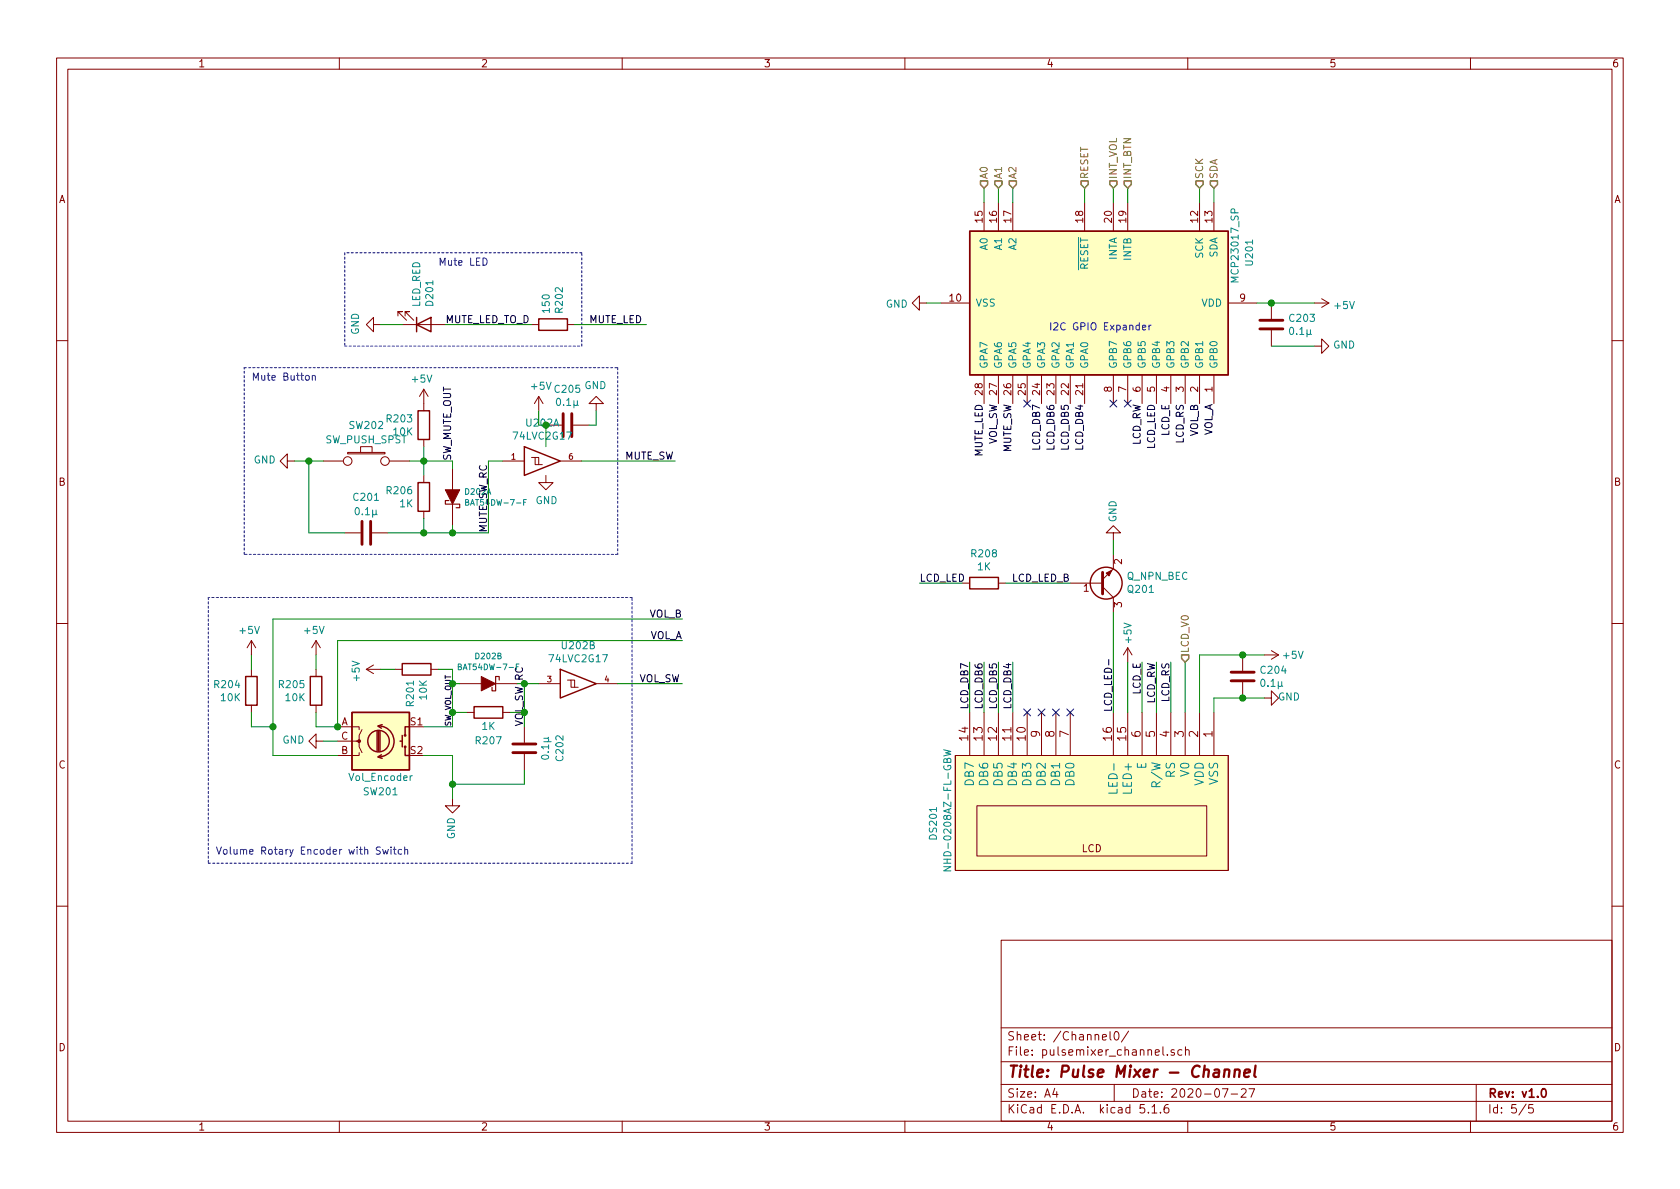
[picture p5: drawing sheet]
<svg xmlns="http://www.w3.org/2000/svg" width="297mm" height="210mm" viewBox="0 0 297 210" stroke-linecap="round" stroke-linejoin="round" font-family="sans-serif">
<g fill="none" stroke="#840000" stroke-width=".18">
<path d="M10 10.3h277v189.9h-277zM12 12.2h273v186.1h-273zM60 10.3v1.9M110 10.3v1.9M160 10.3v1.9M210 10.3v1.9M260 10.3v1.9M174 35.8v5.1M176.5 35.8v5.1M179.1 35.8v5.1M191.8 35.8v5.1M196.8 35.8v5.1"/>
<path d="M199.4 35.8v5.1M212.1 35.8v5.1M214.6 35.8v5.1M66 57.4v1.3l-1.2-1.3 1.2-1.3v1.3h1.3M70.4 55.9v-.8h.7h-.7l1.5 1.5M71.1 57.4h7.6M71.6 55.9v-.8h.8h-.8l1.6 1.5M94 57.4h1.2M100.3 57.4h1.3M162.6 53.6v-1.3l-1.3 1.3 1.3 1.3v-1.3h1.2M166.4 53.6h5M217.2 53.6h5"/>
<path d="M224.8 53.6v2.8M224.8 58.4v2.8M232.4 53.6h2.5M233.7 52.8l1.2 .8M234.9 53.6l-1.2 .8M10 60.2h2M74.9 68.8v3.8M74.9 77.7v1.3M74.9 68.8l.8 1.3M74.9 68.8l-.7 1.3M95.2 70.1l-.7 1.3M95.2 70.1v2.5"/>
<path d="M95.2 70.1l.8 1.3M96.5 75.2h2.8M101.3 75.2h2.8M105.4 71.4h1.3l-1.3-1.3-1.3 1.3h1.3v1.2M174 66.3v5.1M176.5 66.3v5.1M179.1 66.3v5.1M181.6 66.3v5.1M184.1 66.3v5.1M186.7 66.3v5.1M189.2 66.3v5.1M191.8 66.3v5.1"/>
<path d="M196.8 66.3v5.1M199.4 66.3v5.1M201.9 66.3v5.1M204.5 66.3v5.1M207 66.3v5.1M209.5 66.3v5.1M212.1 66.3v5.1M214.6 66.3v5.1M232.4 61.2h1.3v-1.3l1.2 1.3-1.2 1.3v-1.3M285 60.2h2M50.8 81.5v1.3l-1.3-1.3 1.3-1.2v1.2h1.3M57.1 81.5h3.6"/>
<path d="M61 94.2h2.8M61.5 80h6.6v.3h-6.6zM63.8 80v-1h2v1M65.8 94.2h2.8M68.8 81.5h3.6M74.9 84.1v1.2M74.9 90.4v1.3M80 82.8v3.8M80 89.1v3.9M88.9 81.5h3.8M94 80.9h.6v1.3h1.3M94.6 80.9h.6v1.3"/>
<path d="M96.5 84.1v1.2h1.3l-1.3 1.3-1.3-1.3h1.3M99.1 81.5h3.8M196.8 94.2h1.3l-1.3-1.2-1.2 1.2h1.2v1.3M196.8 98v2.6l-1.9 1.9M10 110.3h2M44.4 113.3v2.5M44.4 118.4v1.2M44.4 113.3l.8 1.2M44.4 113.3l-.7 1.2M55.9 113.3v2.5M55.9 118.4v1.2M55.9 113.3l.7 1.2"/>
<path d="M55.9 113.3l-.8 1.2M64.8 118.4h2.5M64.8 118.4l1.2 .7M66 117.6l-1.2 .8M69.8 118.4h1.3M76.2 118.4h1.3M170.2 103.1h1.2M176.5 103.1h1.3M189.2 103.1h5.7M194.9 103.8l1.9 1.9v2.5M199.4 114.5l-.8 1.3M199.4 114.5v2.6"/>
<path d="M199.4 114.5l.8 1.3M219.7 115.8v2.8M223.5 115.8h2.6M224.8 115.1l1.3 .7M226.1 115.8l-1.3 .8M285 110.3h2M44.4 124.7v1.3M55.9 131.1v1.2l-1.3-1.2 1.3-1.3v1.3h1.2M55.9 124.7v1.3M59.7 128.5h3.8v.5M59.7 131.1h3.8v1l.5 1M63.5 133.1v.5h-3.8"/>
<path d="M64 129l-.5 1v1.1h-.5M81.3 120.9h3.8M82.5 126h1.3M87.6 120.9h3.8M88.9 126h1.3M92.7 128.5v2.8M92.7 133.3v2.8M95.2 120.9h3.9M100.3 120.3h.7v1.2h1.2M101 120.3h.6v1.2M105.4 120.9h3.8M168.9 133.6h48.3v20.3h-48.3z"/>
<path d="M171.4 126v7.6M174 126v7.6M176.5 126v7.6M179.1 126v7.6M181.6 126v7.6M184.1 126v7.6M186.7 126v7.6M189.2 126v7.6M196.8 126v7.6M199.4 126v7.6M201.9 126v7.6M204.5 126v7.6"/>
<path d="M207 126v7.6M209.5 126v7.6M212.1 126v7.6M214.6 126v7.6M219.7 120.6v2.8M223.5 123.4h1.3v-1.2l1.3 1.2-1.3 1.3v-1.3M80 141.2v1.3h-1.3l1.3 1.3 1.3-1.3h-1.3M172.7 142.5h40.7v8.9h-40.7zM10 160.2h2M177 166.3h108v32h-108zM285 160.2h2M60 198.3v1.9"/>
<path d="M110 198.3v1.9M160 198.3v1.9M177 194.8h108M177 191.8h108M177 187.8h108M177 181.8h108M186.5 192.5l-.4 1h1M186.8 193v1M194.9 183.4l.7-.1v-.3l-.5-.1-.2 .2 .1 .7h.6M196.3 182.4v1.3l.2 .2M197 191.8v3M197.2 182.5l.1-.1a.8 .8 0 0 1 .6 .8 .8 .8 0 0 1-.6 .7 1 1 0 0 1-.1-1.4z"/>
<path d="M199.5 182.3l-1.2 2M202.3 195.3h-.7l-.1 .7 .3-.1 .5 .1 .1 .2-.1 .5-.2 .1-.6-.1M203 196.7v.1M203.7 195.8l.4-.5v1.5M203.7 196.8h.8M205.2 196.7v.1M205.6 185.1v1.3l.2 .2M206.4 186.5v.1M206.6 195.3a.62 .62 0 0 0-.8 .7l.1 .7 .2 .1 .5-.1 .1-.5-.1-.2-.5-.1-.3 .3M207.6 185.7a.37 .37 0 0 0-.6 .1l.1 .2 .5 .2 .1 .1-.2 .3-.5-.1M209 185.7l-.5-.1-.2 .3v.6l.2 .1 .5-.1M209.6 185.7h.1a.37 .37 0 0 1 .6 .1v.8"/>
<path d="M209.6 185.1v1.5M210 198.3v1.9M216.1 192.5h1l-.6 1.5M217.7 193.5h1.1M219.5 192.7l.2-.2h.3l.3 .2v.3v.2l-.9 .8h.9M220.8 192.5h1l-.6 1.5M260 198.3v1.9M261 191.8v6.5M269.8 195.2l-1.2 2M271 195.3h-.7v.7l.2-.1 .5 .1 .1 .2-.1 .5-.2 .1-.5-.1"/>
<circle cx="61.5" cy="81.5" r=".76"/>
<circle cx="68.1" cy="81.5" r=".76"/>
</g>
<path d="M272.7 192.7l.2-.2a.81 .81 0 0 1 .6 .6 .81 .81 0 0 1-.3 .8l-.2 .1a.79 .79 0 0 1-.3-1.3z" fill="none" stroke="#840000" stroke-width=".3"/>
<path d="M216.5 189.3a.5 .5 0 0 1 .9 .1l-.2 1M216.6 189.1l-.2 1.3M218.3 189.3a.52 .52 0 0 1 .9 .1l-.1 1M218.4 189.1l-.2 1.3M220 189.8l1-.2v-.4l-.6-.1-.3 .3-.1 .9 .2 .1 .6-.1M222 188.4l-.2 1.8 .2 .2" fill="none" stroke="#840000" stroke-width=".41"/>
<path d="M222.8 58.2h4M222.8 56.6h4M99.6 73.1v4.1M101.1 73.1v4.1M64 92.2v4.1M65.5 92.2v4.1M194.9 101.2v3.8M217.7 118.9h4M90.7 131.6h4M90.7 133.1h4M217.7 120.4h4" fill="none" stroke="#840000" stroke-width=".51"/>
<g fill="#ffffc2" stroke="#ffffc2" stroke-width=".18">
<path d="M171.4 40.9h45.8v25.4h-45.8z"/>
<path d="M168.9 133.6h48.3v20.3h-48.3z"/>
<path d="M62.2 126h10.2v10.1h-10.2z"/>
</g>
<g fill="none" stroke="#840000" stroke-width=".25">
<path d="M73.7 57.4l2.5-1.3v2.6zM73.7 56.1v2.6M95.2 56.4h5.1v2h-5.1zM171.4 40.9h45.8v25.4h-45.8zM73.9 72.6h2v5.1h-2zM92.7 79l6.4 2.5-6.4 2.6zM73.9 85.3h2v5.1h-2zM43.4 119.6h2.1v5.1h-2.1zM54.9 119.6h2v5.1h-2zM71.1 117.3h5.1v2.1h-5.1zM99.1 118.4l6.3 2.5-6.3 2.5zM171.4 102.1h5.1v2h-5.1z"/>
<path d="M62.2 126h10.2v10.1h-10.2zM66.7 129.3v3.5M66.9 128.4a2.74 2.74 0 0 1 2.8 2.7 2.74 2.74 0 0 1-2.8 2.8M66.9 129.3v3.5M67.2 129.3v3.5M67.4 133.5l-.6 .4 .8 .2M67.6 128.1l-.8 .3 .6 .4M70.7 131.1h.4M71.1 130v2.1M71.6 132.1v1.5h.8M72.4 128.5h-.8v1.5M83.8 125h5.1v2h-5.1z"/>
<circle cx="195.6" cy="103.1" r="2.82"/>
<circle cx="66.9" cy="131.1" r="1.9"/>
<circle cx="71.6" cy="130" r=".13"/>
<circle cx="71.6" cy="132.1" r=".13"/>
</g>
<g fill="#840000" stroke="#840000" stroke-width=".18">
<path d="M78.7 86.6h2.6l-1.3 2.5z"/>
<path d="M85.1 119.6l2.5 1.3-2.5 1.3z"/>
<path d="M195.6 101.3l1-.5-.5 1z"/>
<circle cx="63.5" cy="131.1" r=".25"/>
</g>
<path d="M79.4 88.5h-.7v.6h2.6v.7h-.7M88.3 120.3v-.7h-.7v2.6h-.6v-.7" fill="none" stroke="#840000" stroke-width=".2"/>
<path d="M82.3 88.8h.5v-.4l-.5-.1v1.1h.4l.2-.4-.2-.2M92.6 88.8h.3M93.1 88.3h-.5v1.1M81 117.9h.5v-.4l-.5-.1v1h.4l.2-.3-.2-.2M72.9 137.2l-.4 .2M166.9 132.6l1.2 .3-.9 .2 .9 .3-1.2 .3M197.5 139.5v.8h-1.5M166.9 153.3h1.2l-1.2 .7h1.2" fill="none" stroke="#008484" stroke-width=".18"/>
<path d="M61 44.7v16.5M102.9 44.7h-41.9M43.2 65h66M61 61.2h41.9M102.9 61.2v-16.5M109.2 65v33M43.2 98v-33M109.2 98h-66M36.8 105.7v46.9M111.8 105.7h-75M36.8 152.6h75M111.8 152.6v-46.9" fill="none" stroke="#0000c2" stroke-width=".18" stroke-dasharray=".4 .4"/>
<g fill="none" stroke="#008400" stroke-width=".18">
<path d="M174 33.3v2.5M176.5 33.3v2.5M179.1 33.3v2.5M191.8 33.3v2.5M196.8 33.3v2.5M199.4 33.3v2.5M212.1 33.3v2.5M214.6 33.3v2.5M67.3 57.4h3.8M78.7 57.4h15.3M101.6 57.4h12.7M163.8 53.6h2.6"/>
<path d="M222.2 53.6h10.2M74.9 79v5.1M95.2 72.6v2.6M96.5 75.2v3.8M105.4 72.6v2.6h-1.3M224.8 61.2h7.6M52.1 81.5h5M54.6 81.5v12.7h6.4M72.4 81.5h7.6v1.3M74.9 91.7v2.5M80 93v1.2M88.9 81.5h-2.5v12.7h-17.8"/>
<path d="M102.9 81.5h16.5M196.8 95.5v2.5M44.4 115.8v2.6M55.9 115.8v2.6M67.3 118.4h2.5M77.5 118.4h2.5v10.1h-5.1M120.6 109.5h-72.3v24.1h11.4M120.6 113.3h-60.9v15.2h-3.8v-2.5M162.6 103.1h7.6M171.4 117.1v8.9M174 117.1v8.9M176.5 117.1v8.9"/>
<path d="M177.8 103.1h11.4M179.1 117.1v8.9M196.8 108.2v17.8M199.4 117.1v8.9M201.9 117.1v8.9M204.5 117.1v8.9M207 117.1v8.9M209.5 117.1v8.9M223.5 115.8h-11.4v10.2M44.4 126v2.5h3.9M57.1 131.1h2.6M74.9 133.6h5.1v7.6"/>
<path d="M80 120.9h1.3M80 126h2.5M92.7 136.1v2.6h-12.7M95.2 120.9h-2.5v5.1h-2.5M109.2 120.9h11.4M223.5 123.4h-8.9v2.6"/>
</g>
<path d="M173.4 32h1.2v.6l-.6 .7-.6-.7zM175.9 32h1.3v.6l-.7 .7-.6-.7zM178.4 32h1.3v.6l-.6 .7-.7-.7zM191.1 32h1.3v.6l-.6 .7-.7-.7zM196.2 32h1.3v.6l-.7 .7-.6-.7zM198.8 32h1.2v.6l-.6 .7-.6-.7zM211.5 32h1.2v.6l-.6 .7-.6-.7zM214 32h1.3v.6l-.7 .7-.6-.7zM208.9 115.8h1.3v.7l-.7 .6-.6-.6z" fill="none" stroke="#848400" stroke-width=".25"/>
<path d="M196 116.6v1" fill="none" stroke="#000" stroke-width=".18"/>
<g fill="none" stroke="#0000c2" stroke-width=".18">
<path d="M85.4 45.6a.64 .64 0 0 1 .7 .7 .64 .64 0 0 1-.7 .6zM202 57.9l.6-.1-.1-.2-.3-.1-.2 .2 .1 .6h.4M203.1 57.5v.8M203.5 57.5l-.4 .2M54.1 66.4h.3l.3 .2-.1 .6h-.3l-.3-.2zM55.2 66.5l.2-.1h.3l.1 .8M55.2 66.4v.8M67.3 149.9l-.5-.1-.2 .1-.1 .2 .1 .2 .5 .2 .2 .3-.3 .2h-.5M67.7 150.2l.2 .8 .2-.6 .3 .6 .3-.8M69.1 149.8v.1M69.1 150.2v.8M69.5 150.2h.5"/>
<path d="M69.7 149.8v1.1l.3 .1M71 150.3l-.4-.1-.2 .2 .1 .6h.5M71.6 150.3l.1-.1 .3 .1 .1 .7M71.6 149.8v1.2"/>
</g>
<g fill="#008400" stroke="#008400" stroke-width=".25">
<circle cx="224.8" cy="53.6" r=".51"/>
<circle cx="219.7" cy="115.8" r=".51"/>
<circle cx="80" cy="138.7" r=".51"/>
<circle cx="54.6" cy="81.5" r=".51"/>
<circle cx="74.9" cy="81.5" r=".51"/>
<circle cx="80" cy="126" r=".51"/>
<circle cx="48.3" cy="128.5" r=".51"/>
<circle cx="59.7" cy="128.5" r=".51"/>
<circle cx="74.9" cy="94.2" r=".51"/>
<circle cx="80" cy="120.9" r=".51"/>
<circle cx="219.7" cy="123.4" r=".51"/>
<circle cx="80" cy="94.2" r=".51"/>
</g>
<g fill="none" stroke="#000084" stroke-width=".18">
<path d="M181 70.8l1.2 1.2M182.2 70.8l-1.2 1.2M196.2 70.8l1.3 1.2M197.5 70.8l-1.3 1.2M198.8 70.8l1.2 1.2M200 70.8l-1.2 1.2M181 125.4l1.2 1.2M182.2 125.4l-1.2 1.2M183.5 125.4l1.3 1.2M184.8 125.4l-1.3 1.2M186.1 125.4l1.2 1.2M187.3 125.4l-1.2 1.2"/>
<path d="M188.6 125.4l1.2 1.2M189.8 125.4l-1.2 1.2"/>
</g>
<text font-size="2.8" fill="#840000" x="178" y="190.5">Title: Pulse Mixer - Channel</text>
<g font-size="2.1" fill="#840000">
<text x="171.2" y="130.9" transform="rotate(-90 171.2 130.9)">14</text>
<text x="173.7" y="130.9" transform="rotate(-90 173.7 130.9)">13</text>
<text x="176.3" y="130.9" transform="rotate(-90 176.3 130.9)">12</text>
<text x="178.8" y="130.9" transform="rotate(-90 178.8 130.9)">11</text>
<text x="181.4" y="130.9" transform="rotate(-90 181.4 130.9)">10</text>
<text x="183.9" y="130.4" transform="rotate(-90 183.9 130.4)">9</text>
<text x="186.4" y="130.4" transform="rotate(-90 186.4 130.4)">8</text>
<text x="189" y="130.4" transform="rotate(-90 189 130.4)">7</text>
<text x="196.6" y="130.9" transform="rotate(-90 196.6 130.9)">16</text>
<text x="199.1" y="130.9" transform="rotate(-90 199.1 130.9)">15</text>
<text x="201.7" y="130.4" transform="rotate(-90 201.7 130.4)">6</text>
<text x="204.2" y="130.4" transform="rotate(-90 204.2 130.4)">5</text>
<text x="206.8" y="130.4" transform="rotate(-90 206.8 130.4)">4</text>
<text x="209.3" y="130.4" transform="rotate(-90 209.3 130.4)">3</text>
<text x="211.8" y="130.4" transform="rotate(-90 211.8 130.4)">2</text>
<text x="214.4" y="130.4" transform="rotate(-90 214.4 130.4)">1</text>
<text x="178" y="184">Sheet: /Channel0/</text>
<text x="178" y="186.7">File: pulsemixer_channel.sch</text>
<text x="178" y="196.9">KiCad E.D.A. kicad 5.1.6</text>
<text x="178" y="194.1">Size: A4</text>
<text x="200" y="194.1">Date: 2020-07-27</text>
<text x="263" y="194.1">Rev: v1.0</text>
<text x="263" y="196.9">Id: 5/5</text>
</g>
<g font-size="2.1" fill="#008484">
<text x="202.7" y="136" transform="rotate(-90 202.7 136)">E</text>
<text x="207.7" y="137.5" transform="rotate(-90 207.7 137.5)">RS</text>
<text x="210.3" y="137.2" transform="rotate(-90 210.3 137.2)">V0</text>
<text x="172.2" y="138.8" transform="rotate(-90 172.2 138.8)">DB7</text>
<text x="174.7" y="138.8" transform="rotate(-90 174.7 138.8)">DB6</text>
<text x="177.3" y="138.8" transform="rotate(-90 177.3 138.8)">DB5</text>
<text x="179.8" y="138.8" transform="rotate(-90 179.8 138.8)">DB4</text>
<text x="182.3" y="138.8" transform="rotate(-90 182.3 138.8)">DB3</text>
<text x="184.9" y="138.8" transform="rotate(-90 184.9 138.8)">DB2</text>
<text x="187.4" y="138.8" transform="rotate(-90 187.4 138.8)">DB1</text>
<text x="190" y="138.8" transform="rotate(-90 190 138.8)">DB0</text>
<text x="197.6" y="139.5" transform="rotate(-90 197.6 139.5)">LED-</text>
<text x="200.1" y="140" transform="rotate(-90 200.1 140)">LED+</text>
<text x="205.2" y="138.7" transform="rotate(-90 205.2 138.7)">R/W</text>
<text x="212.8" y="139" transform="rotate(-90 212.8 139)">VDD</text>
<text x="215.4" y="138.8" transform="rotate(-90 215.4 138.8)">VSS</text>
</g>
<g font-size="1.8" fill="#840000">
<text x="35" y="11.9">1</text>
<text x="85" y="11.9">2</text>
<text x="135" y="11.9">3</text>
<text x="185" y="11.9">4</text>
<text x="235" y="11.9">5</text>
<text x="285" y="11.9">6</text>
<text x="10.4" y="35.9">A</text>
<text x="285.4" y="35.9">A</text>
<text x="173.7" y="39.3" transform="rotate(-90 173.7 39.3)">15</text>
<text x="176.3" y="39.3" transform="rotate(-90 176.3 39.3)">16</text>
<text x="178.8" y="39.3" transform="rotate(-90 178.8 39.3)">17</text>
<text x="191.5" y="39.3" transform="rotate(-90 191.5 39.3)">18</text>
<text x="196.6" y="39.3" transform="rotate(-90 196.6 39.3)">20</text>
<text x="199.1" y="39.3" transform="rotate(-90 199.1 39.3)">19</text>
<text x="211.8" y="39.3" transform="rotate(-90 211.8 39.3)">12</text>
<text x="214.4" y="39.3" transform="rotate(-90 214.4 39.3)">13</text>
<text x="167.9" y="53.3">10</text>
<text x="219.2" y="53.3">9</text>
<text x="173.7" y="69.8" transform="rotate(-90 173.7 69.8)">28</text>
<text x="176.3" y="69.8" transform="rotate(-90 176.3 69.8)">27</text>
<text x="178.8" y="69.8" transform="rotate(-90 178.8 69.8)">26</text>
<text x="181.4" y="69.8" transform="rotate(-90 181.4 69.8)">25</text>
<text x="183.9" y="69.8" transform="rotate(-90 183.9 69.8)">24</text>
<text x="186.4" y="69.8" transform="rotate(-90 186.4 69.8)">23</text>
<text x="189" y="69.8" transform="rotate(-90 189 69.8)">22</text>
<text x="191.5" y="69.8" transform="rotate(-90 191.5 69.8)">21</text>
<text x="196.6" y="69.3" transform="rotate(-90 196.6 69.3)">8</text>
<text x="199.1" y="69.3" transform="rotate(-90 199.1 69.3)">7</text>
<text x="201.7" y="69.3" transform="rotate(-90 201.7 69.3)">6</text>
<text x="204.2" y="69.3" transform="rotate(-90 204.2 69.3)">5</text>
<text x="206.8" y="69.3" transform="rotate(-90 206.8 69.3)">4</text>
<text x="209.3" y="69.3" transform="rotate(-90 209.3 69.3)">3</text>
<text x="211.8" y="69.3" transform="rotate(-90 211.8 69.3)">2</text>
<text x="214.4" y="69.3" transform="rotate(-90 214.4 69.3)">1</text>
<text x="10.4" y="85.9">B</text>
<text x="285.4" y="85.9">B</text>
<text x="198.4" y="99.8" transform="rotate(-90 198.4 99.8)">2</text>
<text x="191.6" y="104.6">1</text>
<text x="198.4" y="107.4" transform="rotate(-90 198.4 107.4)">3</text>
<text x="60.3" y="128.3">A</text>
<text x="60.3" y="130.8">C</text>
<text x="72.6" y="128.3">S1</text>
<text x="10.4" y="135.9">C</text>
<text x="60.3" y="133.3">B</text>
<text x="72.6" y="133.3">S2</text>
<text x="285.4" y="135.9">C</text>
<text x="191.2" y="150.7">LCD</text>
<text x="10.4" y="185.9">D</text>
<text x="285.4" y="185.9">D</text>
<text x="35" y="199.9">1</text>
<text x="85" y="199.9">2</text>
<text x="135" y="199.9">3</text>
<text x="185" y="199.9">4</text>
<text x="235" y="199.9">5</text>
<text x="285" y="199.9">6</text>
</g>
<g font-size="1.8" fill="#848400">
<text x="174.6" y="31.7" transform="rotate(-90 174.6 31.7)">A0</text>
<text x="177.2" y="31.7" transform="rotate(-90 177.2 31.7)">A1</text>
<text x="179.7" y="31.7" transform="rotate(-90 179.7 31.7)">A2</text>
<text x="192.4" y="31.7" transform="rotate(-90 192.4 31.7)">RESET</text>
<text x="197.5" y="31.7" transform="rotate(-90 197.5 31.7)">INT_VOL</text>
<text x="200" y="31.7" transform="rotate(-90 200 31.7)">INT_BTN</text>
<text x="212.7" y="31.7" transform="rotate(-90 212.7 31.7)">SCK</text>
<text x="215.3" y="31.7" transform="rotate(-90 215.3 31.7)">SDA</text>
<text x="210.2" y="115.6" transform="rotate(-90 210.2 115.6)">LCD_V0</text>
</g>
<g font-size="1.8" fill="#0000c2">
<text x="77.5" y="47">Mute LED</text>
<text x="185.4" y="58.4">I2C GPIO Expander</text>
<text x="44.4" y="67.3">Mute Button</text>
<text x="38.1" y="151.1">Volume Rotary Encoder with Switch</text>
</g>
<g font-size="1.8" fill="#008484">
<text x="174.6" y="44.2" transform="rotate(-90 174.6 44.2)">A0</text>
<text x="177.2" y="44.2" transform="rotate(-90 177.2 44.2)">A1</text>
<text x="179.7" y="44.2" transform="rotate(-90 179.7 44.2)">A2</text>
<text x="192.4" y="47.8" transform="rotate(-90 192.4 47.8)">RESET</text>
<text x="197.5" y="46" transform="rotate(-90 197.5 46)">INTA</text>
<text x="200" y="46" transform="rotate(-90 200 46)">INTB</text>
<text x="212.7" y="45.6" transform="rotate(-90 212.7 45.6)">SCK</text>
<text x="215.3" y="45.6" transform="rotate(-90 215.3 45.6)">SDA</text>
<text x="221.5" y="46.8" transform="rotate(-90 221.5 46.8)">U201</text>
<text x="76.6" y="54" transform="rotate(-90 76.6 54)">D201</text>
<text x="219" y="49.5" transform="rotate(-90 219 49.5)">MCP23017_SP</text>
<text x="63.5" y="59.2" transform="rotate(-90 63.5 59.2)">GND</text>
<text x="74.3" y="54.4" transform="rotate(-90 74.3 54.4)">LED_RED</text>
<text x="97.2" y="55.2" transform="rotate(-90 97.2 55.2)">150</text>
<text x="99.5" y="55.2" transform="rotate(-90 99.5 55.2)">R202</text>
<text x="156.6" y="54.4">GND</text>
<text x="172.5" y="54.2">VSS</text>
<text x="212.4" y="54.2">VDD</text>
<text x="228.1" y="56.9">C203</text>
<text x="228.2" y="59.2">0.1µ</text>
<text x="236.1" y="54.7">+5V</text>
<text x="174.6" y="65.3" transform="rotate(-90 174.6 65.3)">GPA7</text>
<text x="177.2" y="65.3" transform="rotate(-90 177.2 65.3)">GPA6</text>
<text x="179.7" y="65.3" transform="rotate(-90 179.7 65.3)">GPA5</text>
<text x="182.2" y="65.3" transform="rotate(-90 182.2 65.3)">GPA4</text>
<text x="184.8" y="65.3" transform="rotate(-90 184.8 65.3)">GPA3</text>
<text x="187.3" y="65.3" transform="rotate(-90 187.3 65.3)">GPA2</text>
<text x="189.9" y="65.3" transform="rotate(-90 189.9 65.3)">GPA1</text>
<text x="192.4" y="65.3" transform="rotate(-90 192.4 65.3)">GPA0</text>
<text x="197.5" y="65.3" transform="rotate(-90 197.5 65.3)">GPB7</text>
<text x="200" y="65.3" transform="rotate(-90 200 65.3)">GPB6</text>
<text x="202.6" y="65.3" transform="rotate(-90 202.6 65.3)">GPB5</text>
<text x="205.1" y="65.3" transform="rotate(-90 205.1 65.3)">GPB4</text>
<text x="207.6" y="65.3" transform="rotate(-90 207.6 65.3)">GPB3</text>
<text x="210.2" y="65.3" transform="rotate(-90 210.2 65.3)">GPB2</text>
<text x="212.7" y="65.3" transform="rotate(-90 212.7 65.3)">GPB1</text>
<text x="215.3" y="65.3" transform="rotate(-90 215.3 65.3)">GPB0</text>
<text x="235.7" y="61.6">GND</text>
<text x="72.9" y="67.7">+5V</text>
<text x="94" y="68.9">+5V</text>
<text x="98.2" y="69.5">C205</text>
<text x="98.6" y="71.8">0.1µ</text>
<text x="103.3" y="68.8">GND</text>
<text x="61.9" y="75.9">SW202</text>
<text x="68.5" y="74.7">R203</text>
<text x="69.6" y="77">10K</text>
<text x="91" y="77.7">74LVC2G17</text>
<text x="44.9" y="82">GND</text>
<text x="57.6" y="78.4">SW_PUSH_SPST</text>
<text x="62.6" y="88.6">C201</text>
<text x="68.5" y="87.4">R206</text>
<text x="70.7" y="89.7">1K</text>
<text x="94.7" y="89.1">GND</text>
<text x="63" y="91.1">0.1µ</text>
<text x="197.4" y="92.4" transform="rotate(-90 197.4 92.4)">GND</text>
<text x="171.9" y="98.5">R208</text>
<text x="172.9" y="100.9">1K</text>
<text x="199.3" y="102.5">Q_NPN_BEC</text>
<text x="199.5" y="104.8">Q201</text>
<text x="42.5" y="112.1">+5V</text>
<text x="53.9" y="112.1">+5V</text>
<text x="200.1" y="113.6" transform="rotate(-90 200.1 113.6)">+5V</text>
<text x="97.3" y="117.1">74LVC2G17</text>
<text x="99.5" y="114.8">U202B</text>
<text x="223" y="119.1">C204</text>
<text x="227" y="116.5">+5V</text>
<text x="38" y="121.7">R204</text>
<text x="39.1" y="124">10K</text>
<text x="49.5" y="121.7">R205</text>
<text x="50.5" y="124">10K</text>
<text x="63.6" y="120.3" transform="rotate(-90 63.6 120.3)">+5V</text>
<text x="73.2" y="124.8" transform="rotate(-90 73.2 124.8)">R201</text>
<text x="75.5" y="123.7" transform="rotate(-90 75.5 123.7)">10K</text>
<text x="223.1" y="121.5">0.1µ</text>
<text x="226" y="123.9">GND</text>
<text x="49.9" y="131.5">GND</text>
<text x="84.3" y="131.6">R207</text>
<text x="85.2" y="129.1">1K</text>
<text x="97.1" y="134.1" transform="rotate(-90 97.1 134.1)">0.1µ</text>
<text x="99.6" y="134.4" transform="rotate(-90 99.6 134.4)">C202</text>
<text x="61.9" y="138.1">Vol_Encoder</text>
<text x="64.4" y="140.6">SW201</text>
<text x="80.4" y="148.4" transform="rotate(-90 80.4 148.4)">GND</text>
<text x="165.7" y="148.3" transform="rotate(-90 165.7 148.3)">DS201</text>
<text x="168.2" y="152.5" transform="rotate(-90 168.2 152.5)">NHD-0208AZ-FL-GBW</text>
</g>
<g font-size="1.8">
<text x="78.7" y="57.1">MUTE_LED_TO_D</text>
<text x="104.1" y="57.1">MUTE_LED</text>
<text x="206.8" y="77.2" transform="rotate(-90 206.8 77.2)">LCD_E</text>
<text x="211.8" y="77.3" transform="rotate(-90 211.8 77.3)">VOL_B</text>
<text x="214.4" y="77.3" transform="rotate(-90 214.4 77.3)">VOL_A</text>
<text x="79.8" y="81.5" transform="rotate(-90 79.8 81.5)">SW_MUTE_OUT</text>
<text x="110.5" y="81.3">MUTE_SW</text>
<text x="173.7" y="80.9" transform="rotate(-90 173.7 80.9)">MUTE_LED</text>
<text x="176.3" y="78.8" transform="rotate(-90 176.3 78.8)">VOL_SW</text>
<text x="178.8" y="80.2" transform="rotate(-90 178.8 80.2)">MUTE_SW</text>
<text x="183.9" y="79.5" transform="rotate(-90 183.9 79.5)">LCD_DB7</text>
<text x="186.4" y="79.5" transform="rotate(-90 186.4 79.5)">LCD_DB6</text>
<text x="189" y="79.5" transform="rotate(-90 189 79.5)">LCD_DB5</text>
<text x="191.5" y="79.5" transform="rotate(-90 191.5 79.5)">LCD_DB4</text>
<text x="201.7" y="78.9" transform="rotate(-90 201.7 78.9)">LCD_RW</text>
<text x="204.2" y="79.5" transform="rotate(-90 204.2 79.5)">LCD_LED</text>
<text x="209.3" y="78.5" transform="rotate(-90 209.3 78.5)">LCD_RS</text>
<text x="86.1" y="94.2" transform="rotate(-90 86.1 94.2)">MUTE_SW_RC</text>
<text x="162.6" y="102.9">LCD_LED</text>
<text x="178.8" y="102.9">LCD_LED_B</text>
<text x="114.8" y="109.2">VOL_B</text>
<text x="114.8" y="113">VOL_A</text>
<text x="113" y="120.6">VOL_SW</text>
<text x="171.2" y="125.2" transform="rotate(-90 171.2 125.2)">LCD_DB7</text>
<text x="173.7" y="125.2" transform="rotate(-90 173.7 125.2)">LCD_DB6</text>
<text x="176.3" y="125.2" transform="rotate(-90 176.3 125.2)">LCD_DB5</text>
<text x="178.8" y="125.2" transform="rotate(-90 178.8 125.2)">LCD_DB4</text>
<text x="196.6" y="126" transform="rotate(-90 196.6 126)">LCD_LED-</text>
<text x="201.7" y="122.9" transform="rotate(-90 201.7 122.9)">LCD_E</text>
<text x="204.2" y="124.7" transform="rotate(-90 204.2 124.7)">LCD_RW</text>
<text x="206.8" y="124.2" transform="rotate(-90 206.8 124.2)">LCD_RS</text>
</g>
<g font-size="1.8" fill="#008400">
<text x="93.1" y="75.4">U202A</text>
<text x="92.5" y="128.5" transform="rotate(-90 92.5 128.5)">VOL_SW_RC</text>
</g>
<g font-size="1.4" fill="#840000">
<text x="90.4" y="81.3">1</text>
<text x="100.6" y="81.3">6</text>
<text x="96.8" y="120.6">3</text>
<text x="106.9" y="120.6">4</text>
</g>
<g font-size="1.4" fill="#008484">
<text x="82.3" y="87.5">D202A</text>
<text x="81.7" y="118.5">BAT54DW-7-F</text>
<text x="84.2" y="116.6">D202B</text>
</g>
<g font-size="1.4">
<text x="83" y="89.4">BAT54DW-7-F</text>
<text x="79.8" y="128.5" transform="rotate(-90 79.8 128.5)">SW_VOL_OUT</text>
</g>
</svg>
